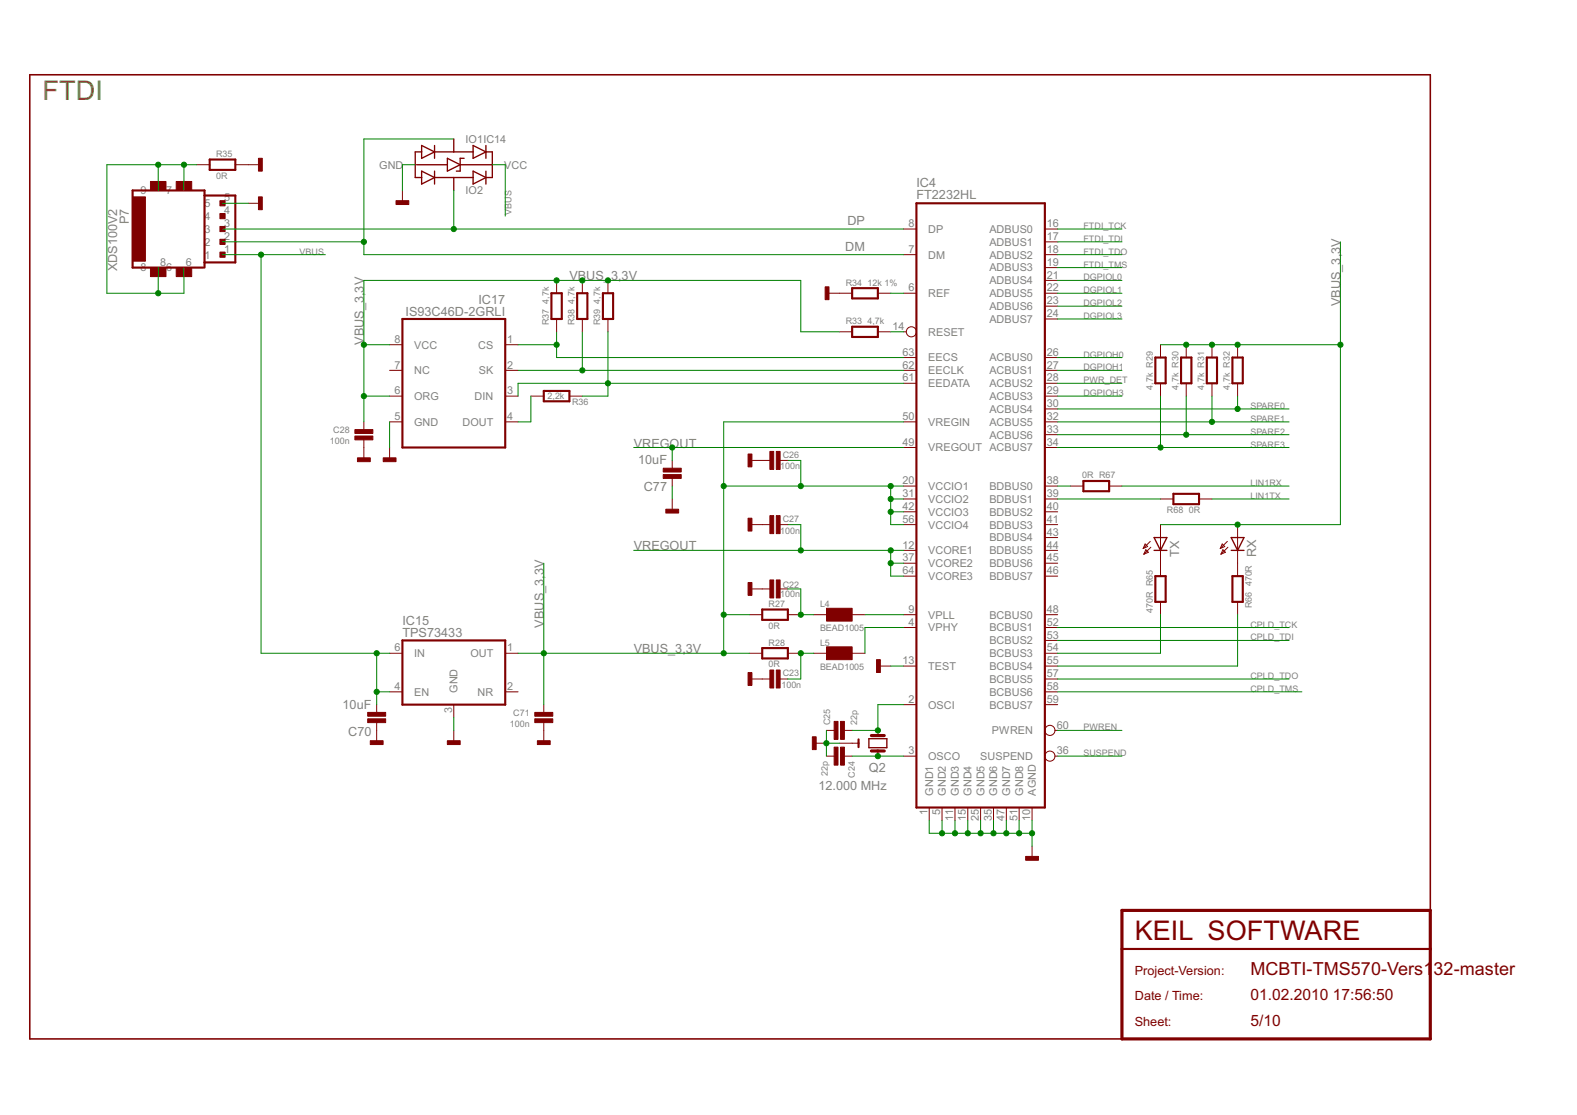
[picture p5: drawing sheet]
<svg xmlns="http://www.w3.org/2000/svg" width="297mm" height="210mm" viewBox="0 0 297 210" stroke-linecap="round" stroke-linejoin="round" font-family="sans-serif">
<g fill="#800000" stroke="#800000" stroke-width=".3">
<path d="M5.6 14.1v181.5z"/>
<path d="M5.6 14.1h263.8z"/>
<path d="M269.4 14.1v157.3z"/>
<path d="M5.6 195.6h205.7z"/>
</g>
<g fill="#800000" stroke="#800000" stroke-width=".59">
<path d="M211.3 178.6v17z"/>
<path d="M211.3 171.4v7.2z"/>
<path d="M211.3 171.4h58.1z"/>
<path d="M269.4 171.4v7.2z"/>
<path d="M269.4 178.6v17z"/>
<path d="M211.3 195.6h58.1z"/>
<path d="M165.4 141.4h1.2z"/>
<path d="M164.1 141.4h1.3z"/>
<path d="M165.4 138.5h1.2z"/>
<path d="M164.1 138.5h1.3z"/>
</g>
<g fill="#800000" stroke="#800000" stroke-width=".4">
<path d="M211.3 178.6h58.1z"/>
<path d="M172.6 152h24.2z"/>
<path d="M196.8 38.3v113.7z"/>
<path d="M172.6 38.3h24.2z"/>
<path d="M172.6 38.3v113.7z"/>
<path d="M143.6 114.7h4.8z"/>
<path d="M148.4 114.7v2z"/>
<path d="M143.6 116.7h4.8z"/>
<path d="M143.6 114.7v2z"/>
<path d="M143.6 122h4.8z"/>
<path d="M148.4 122v2z"/>
<path d="M143.6 124h4.8z"/>
<path d="M143.6 122v2z"/>
<path d="M161.7 139.9v.8z"/>
<path d="M161.7 139.2v.7z"/>
<path d="M217.6 67.3v4.9z"/>
<path d="M217.6 72.2h2z"/>
<path d="M219.6 67.3v4.9z"/>
<path d="M217.6 67.3h2z"/>
<path d="M222.5 67.3v4.9z"/>
<path d="M222.5 72.2h1.9z"/>
<path d="M224.4 67.3v4.9z"/>
<path d="M222.5 67.3h1.9z"/>
<path d="M227.3 67.3v4.9z"/>
<path d="M227.3 72.2h1.9z"/>
<path d="M229.2 67.3v4.9z"/>
<path d="M227.3 67.3h1.9z"/>
<path d="M232.1 67.3v4.9z"/>
<path d="M232.1 72.2h2z"/>
<path d="M234.1 67.3v4.9z"/>
<path d="M232.1 67.3h2z"/>
<path d="M160.5 61.5h4.9z"/>
<path d="M165.4 61.5v1.9z"/>
<path d="M160.5 63.4h4.9z"/>
<path d="M160.5 61.5v1.9z"/>
<path d="M160.5 54.3h4.9z"/>
<path d="M165.4 54.3v1.9z"/>
<path d="M160.5 56.2h4.9z"/>
<path d="M160.5 54.3v1.9z"/>
<path d="M38.5 36.8h5.8z"/>
<path d="M44.3 36.8v12.6z"/>
<path d="M38.5 49.4h5.8z"/>
<path d="M25 50.4h13.3z"/>
<path d="M25 35.9h13.5z"/>
<path d="M38.5 35.9v.9z"/>
<path d="M38.5 36.8v12.6z"/>
<path d="M38.5 49.4v1z"/>
<path d="M25 35.9v14.5z"/>
<path d="M39.5 30h4.8z"/>
<path d="M44.3 30v2z"/>
<path d="M39.5 32h4.8z"/>
<path d="M39.5 30v2z"/>
<path d="M75.8 60h19.4z"/>
<path d="M75.8 60v24.2z"/>
<path d="M75.8 84.2h19.4z"/>
<path d="M95.2 60v24.2z"/>
<path d="M102.4 73.6h4.9z"/>
<path d="M107.3 73.6v1.9z"/>
<path d="M102.4 75.5h4.9z"/>
<path d="M102.4 73.6v1.9z"/>
<path d="M103.9 55.2v4.8z"/>
<path d="M103.9 55.2h1.9z"/>
<path d="M105.8 55.2v4.8z"/>
<path d="M103.9 60h1.9z"/>
<path d="M108.7 55.2v4.8z"/>
<path d="M108.7 55.2h1.9z"/>
<path d="M110.6 55.2v4.8z"/>
<path d="M108.7 60h1.9z"/>
<path d="M113.6 55.2v4.8z"/>
<path d="M113.6 55.2h1.9z"/>
<path d="M115.5 55.2v4.8z"/>
<path d="M113.6 60h1.9z"/>
<path d="M217.6 108.5v4.8z"/>
<path d="M217.6 113.3h2z"/>
<path d="M219.6 108.5v4.8z"/>
<path d="M217.6 108.5h2z"/>
<path d="M234.1 108.5v4.8z"/>
<path d="M232.1 108.5h2z"/>
<path d="M232.1 108.5v4.8z"/>
<path d="M232.1 113.3h2z"/>
<path d="M204.1 90.6h4.8z"/>
<path d="M204.1 90.6v1.9z"/>
<path d="M204.1 92.5h4.8z"/>
<path d="M208.9 90.6v1.9z"/>
<path d="M221 94.9h4.8z"/>
<path d="M225.8 93v1.9z"/>
<path d="M221 93h4.8z"/>
<path d="M221 93v1.9z"/>
<path d="M75.8 132.7h19.4z"/>
<path d="M95.2 120.6v12.1z"/>
<path d="M75.8 120.6h19.4z"/>
<path d="M75.8 120.6v12.1z"/>
</g>
<g fill="#800000" stroke="#800000" stroke-width=".19">
<path d="M196.8 43.1h2.4z"/>
<path d="M170.2 91.5h2.4z"/>
<path d="M175 152v2.4z"/>
<path d="M170.2 43.1h2.4z"/>
<path d="M196.8 45.5h2.4z"/>
<path d="M196.8 47.9h2.4z"/>
<path d="M196.8 50.4h2.4z"/>
<path d="M196.8 52.8h2.4z"/>
<path d="M196.8 55.2h2.4z"/>
<path d="M196.8 57.6h2.4z"/>
<path d="M196.8 60h2.4z"/>
<path d="M196.8 67.3h2.4z"/>
<path d="M196.8 69.7h2.4z"/>
<path d="M196.8 72.2h2.4z"/>
<path d="M196.8 74.6h2.4z"/>
<path d="M196.8 77h2.4z"/>
<path d="M196.8 79.4h2.4z"/>
<path d="M196.8 81.8h2.4z"/>
<path d="M196.8 84.2h2.4z"/>
<path d="M196.8 91.5h2.4z"/>
<path d="M196.8 93.9h2.4z"/>
<path d="M196.8 96.4h2.4z"/>
<path d="M196.8 98.8h2.4z"/>
<path d="M196.8 101.2h2.4z"/>
<path d="M196.8 103.6h2.4z"/>
<path d="M196.8 106h2.4z"/>
<path d="M196.8 108.5h2.4z"/>
<path d="M196.8 115.7h2.4z"/>
<path d="M196.8 118.1h2.4z"/>
<path d="M196.8 120.6h2.4z"/>
<path d="M196.8 123h2.4z"/>
<path d="M196.8 125.4h2.4z"/>
<path d="M196.8 127.8h2.4z"/>
<path d="M196.8 130.2h2.4z"/>
<path d="M196.8 132.7h2.4z"/>
<path d="M198.7 137.5h.5z"/>
<path d="M198.7 142.3h.5z"/>
<path d="M170.2 47.9h2.4z"/>
<path d="M170.2 55.2h2.4z"/>
<path d="M170.2 62.5h.5z"/>
<path d="M170.2 67.3h2.4z"/>
<path d="M170.2 69.7h2.4z"/>
<path d="M170.2 72.2h2.4z"/>
<path d="M170.2 132.7h2.4z"/>
<path d="M170.2 142.3h2.4z"/>
<path d="M170.2 125.4h2.4z"/>
<path d="M170.2 79.4h2.4z"/>
<path d="M170.2 84.2h2.4z"/>
<path d="M170.2 93.9h2.4z"/>
<path d="M170.2 96.4h2.4z"/>
<path d="M170.2 98.8h2.4z"/>
<path d="M170.2 103.6h2.4z"/>
<path d="M170.2 106h2.4z"/>
<path d="M170.2 108.5h2.4z"/>
<path d="M170.2 115.7h2.4z"/>
<path d="M170.2 118.1h2.4z"/>
<path d="M177.4 152v2.4z"/>
<path d="M179.9 152v2.4z"/>
<path d="M182.3 152v2.4z"/>
<path d="M184.7 152v2.4z"/>
<path d="M187.1 152v2.4z"/>
<path d="M189.5 152v2.4z"/>
<path d="M192 152v2.4z"/>
<path d="M194.4 152v2.4z"/>
<path d="M194.4 159.3v2.4z"/>
<path d="M141.1 115.7h2.5z"/>
<path d="M148.4 115.7h2.4z"/>
<path d="M141.1 123h2.5z"/>
<path d="M148.4 123h2.4z"/>
<path d="M147 110.9h1.4z"/>
<path d="M143.6 110.9h1.4z"/>
<path d="M165.4 125.4h2.4z"/>
<path d="M143.6 127.8h1.4z"/>
<path d="M147 127.8h1.4z"/>
<path d="M141.1 110.9h2.5z"/>
<path d="M141.1 127.8h2.5z"/>
<path d="M165.4 141.4v.9z"/>
<path d="M165.4 137.5v1z"/>
<path d="M158.1 139.9h2.4z"/>
<path d="M160.5 139.9h1.2z"/>
<path d="M159 142.3h1.5z"/>
<path d="M155.7 142.3h1.4z"/>
<path d="M155.7 137.5h1.4z"/>
<path d="M159 137.5h1.5z"/>
<path d="M153.2 139.9h2.5z"/>
<path d="M218.6 64.9v2.4z"/>
<path d="M218.6 72.2v2.4z"/>
<path d="M223.4 64.9v2.4z"/>
<path d="M223.4 72.2v2.4z"/>
<path d="M228.3 64.9v2.4z"/>
<path d="M228.3 72.2v2.4z"/>
<path d="M233.1 64.9v2.4z"/>
<path d="M233.1 72.2v2.4z"/>
<path d="M158.1 62.5h2.4z"/>
<path d="M165.4 62.5h2.4z"/>
<path d="M158.1 55.2h2.4z"/>
<path d="M165.4 55.2h2.4z"/>
<path d="M155.7 55.2h2.4z"/>
<path d="M75.8 35.9v2.4z"/>
<path d="M46.8 38.3h2.4z"/>
<path d="M37.1 31h2.4z"/>
<path d="M44.3 31h2.5z"/>
<path d="M46.8 31h2.4z"/>
<path d="M95.2 64.9h2.4z"/>
<path d="M73.4 64.9h2.4z"/>
<path d="M95.2 69.7h2.4z"/>
<path d="M73.4 79.4h2.4z"/>
<path d="M95.2 74.6h2.4z"/>
<path d="M95.2 79.4h2.4z"/>
<path d="M73.4 69.7h2.4z"/>
<path d="M73.4 74.6h2.4z"/>
<path d="M147 86.7h1.4z"/>
<path d="M143.6 86.7h1.4z"/>
<path d="M141.1 86.7h2.5z"/>
<path d="M147 98.8h1.4z"/>
<path d="M143.6 98.8h1.4z"/>
<path d="M141.1 98.8h2.5z"/>
<path d="M100 74.6h2.4z"/>
<path d="M107.3 74.6h2.4z"/>
<path d="M104.8 60v2.5z"/>
<path d="M104.8 52.8v2.4z"/>
<path d="M109.7 60v2.5z"/>
<path d="M109.7 52.8v2.4z"/>
<path d="M114.5 60v2.5z"/>
<path d="M114.5 52.8v2.4z"/>
<path d="M68.5 79.4v1.5z"/>
<path d="M68.5 82.8v1.4z"/>
<path d="M68.5 84.2v2.5z"/>
<path d="M73.4 84.2v2.5z"/>
<path d="M233.1 103.6v2.4z"/>
<path d="M233.1 98.8v2.4z"/>
<path d="M233.1 101.2v2.4z"/>
<path d="M231.2 101.9l-1.4 1.4z"/>
<path d="M229.8 103.3l.9-.4z"/>
<path d="M230.2 102.4l.5 .5z"/>
<path d="M230.2 102.4l-.4 .9z"/>
<path d="M230 104.3l.8-.3z"/>
<path d="M230.3 103.5l.5 .5z"/>
<path d="M230.3 103.5l-.3 .8z"/>
<path d="M230 104.3l1.3-1.3z"/>
<path d="M218.6 103.6v2.4z"/>
<path d="M218.6 98.8v2.4z"/>
<path d="M218.6 101.2v2.4z"/>
<path d="M216.7 101.9l-1.4 1.4z"/>
<path d="M215.3 103.3l.9-.4z"/>
<path d="M215.7 102.4l.5 .5z"/>
<path d="M215.7 102.4l-.4 .9z"/>
<path d="M215.5 104.3l.8-.3z"/>
<path d="M215.8 103.5l.5 .5z"/>
<path d="M215.8 103.5l-.3 .8z"/>
<path d="M216.8 103l-1.3 1.3z"/>
<path d="M218.6 106v2.5z"/>
<path d="M218.6 113.3v2.4z"/>
<path d="M233.1 113.3v2.4z"/>
<path d="M233.1 106v2.5z"/>
<path d="M208.9 91.5h2.4z"/>
<path d="M201.7 91.5h2.4z"/>
<path d="M218.6 93.9h2.4z"/>
<path d="M225.8 93.9h2.5z"/>
<path d="M73.4 123h2.4z"/>
<path d="M85.5 132.7v2.4z"/>
<path d="M95.2 123h2.4z"/>
<path d="M73.4 130.2h2.4z"/>
<path d="M95.2 130.2h2.4z"/>
<path d="M85.5 137.5v2.4z"/>
<path d="M71 136v1.5z"/>
<path d="M71 132.7v1.4z"/>
<path d="M71 137.5v2.4z"/>
<path d="M102.4 132.7v1.4z"/>
<path d="M102.4 136v1.5z"/>
<path d="M102.4 137.5v2.4z"/>
<path d="M126.6 90.1v1.4z"/>
<path d="M126.6 86.7v1.4z"/>
<path d="M126.6 93.9v2.5z"/>
<path d="M153.2 115.7h2.5z"/>
<path d="M160.5 115.7h2.4z"/>
<path d="M153.2 123h2.5z"/>
<path d="M160.5 123h2.4z"/>
</g>
<g fill="none" stroke="#800000" stroke-width=".19">
<circle cx="171.7" cy="62.5" r=".95"/>
<circle cx="197.8" cy="137.5" r=".95"/>
<circle cx="197.8" cy="142.3" r=".95"/>
</g>
<g fill="#800000" stroke="#800000" stroke-width=".19">
<path d="M193.2 161.2h2.4v.7h-2.4z"/>
<path d="M146.2 109.2h.7v3.4h-.7z"/>
<path d="M145 109.2h.7v3.4h-.7z"/>
<path d="M165.1 124.2h.7v2.4h-.7z"/>
<path d="M145 126.1h.7v3.4h-.7z"/>
<path d="M146.2 126.1h.7v3.4h-.7z"/>
<path d="M140.9 109.7h.7v2.4h-.7z"/>
<path d="M140.9 126.6h.7v2.4h-.7z"/>
<path d="M158.3 140.7h.7v3.3h-.7z"/>
<path d="M157.1 140.7h.7v3.3h-.7z"/>
<path d="M157.1 135.8h.7v3.4h-.7z"/>
<path d="M158.3 135.8h.7v3.4h-.7z"/>
<path d="M153 138.7h.7v2.4h-.7z"/>
<path d="M155.4 54h.7v2.4h-.7z"/>
<path d="M74.6 37.8h2.4v.7h-2.4z"/>
<path d="M41.4 45h1v1h-1z"/>
<path d="M41.4 42.6h1v1h-1z"/>
<path d="M41.4 47.5h1v.9h-1z"/>
<path d="M41.4 40.2h1v1h-1z"/>
<path d="M41.4 37.8h1v1h-1z"/>
<path d="M25 37.1h2.4v12.1h-2.4z"/>
<path d="M28.3 50.4h3v1.7h-3z"/>
<path d="M33.2 50.4h2.9v1.7h-2.9z"/>
<path d="M28.3 34.2h3v1.7h-3z"/>
<path d="M33.2 34.2h2.9v1.7h-2.9z"/>
<path d="M48.7 37.1h.7v2.4h-.7z"/>
<path d="M48.7 29.8h.7v2.4h-.7z"/>
<path d="M146.2 85h.7v3.4h-.7z"/>
<path d="M145 85h.7v3.4h-.7z"/>
<path d="M140.9 85.5h.7v2.4h-.7z"/>
<path d="M146.2 97.1h.7v3.4h-.7z"/>
<path d="M145 97.1h.7v3.4h-.7z"/>
<path d="M140.9 97.6h.7v2.4h-.7z"/>
<path d="M66.8 80.9h3.4v.7h-3.4z"/>
<path d="M66.8 82.1h3.4v.7h-3.4z"/>
<path d="M67.3 86.2h2.4v.7h-2.4z"/>
<path d="M72.2 86.2h2.4v.7h-2.4z"/>
<path d="M84.3 139.4h2.4v.8h-2.4z"/>
<path d="M69.3 135.3h3.3v.7h-3.3z"/>
<path d="M69.3 134.1h3.3v.7h-3.3z"/>
<path d="M69.7 139.4h2.5v.8h-2.5z"/>
<path d="M100.7 134.1h3.4v.7h-3.4z"/>
<path d="M100.7 135.3h3.4v.7h-3.4z"/>
<path d="M101.2 139.4h2.4v.8h-2.4z"/>
<path d="M124.9 89.3h3.4v.8h-3.4z"/>
<path d="M124.9 88.1h3.4v.8h-3.4z"/>
<path d="M125.4 95.9h2.4v.7h-2.4z"/>
<path d="M155.7 114.5h4.8v2.4h-4.8z"/>
<path d="M155.7 121.8h4.8v2.4h-4.8z"/>
</g>
<g fill="#800000" stroke="#800000" stroke-width=".25">
<path d="M163.7 139.1h3.3z"/>
<path d="M163.7 139.1v1.7z"/>
<path d="M163.7 140.8h3.3z"/>
<path d="M167 139.1v1.7z"/>
<path d="M234.3 101.2l-1.2 2.4z"/>
<path d="M231.9 101.2l1.2 2.4z"/>
<path d="M233.1 103.6h1.2z"/>
<path d="M231.9 103.6h1.2z"/>
<path d="M233.1 101.2h1.2z"/>
<path d="M231.9 101.2h1.2z"/>
<path d="M219.8 101.2l-1.2 2.4z"/>
<path d="M217.4 101.2l1.2 2.4z"/>
<path d="M218.6 103.6h1.2z"/>
<path d="M217.4 103.6h1.2z"/>
<path d="M218.6 101.2h1.2z"/>
<path d="M217.4 101.2h1.2z"/>
<path d="M79.4 29.8l2.5-1.2z"/>
<path d="M79.4 27.4l2.5 1.2z"/>
<path d="M81.9 27.4v1.2z"/>
<path d="M79.4 27.4v1.2z"/>
<path d="M79.4 28.6v1.2z"/>
<path d="M81.9 28.6v1.2z"/>
<path d="M89.1 29.8l2.4-1.2z"/>
<path d="M89.1 27.4l2.4 1.2z"/>
<path d="M91.5 27.4v1.2z"/>
<path d="M89.1 27.4v1.2z"/>
<path d="M89.1 28.6v1.2z"/>
<path d="M91.5 28.6v1.2z"/>
<path d="M78.2 28.6h1.2z"/>
<path d="M81.9 28.6h3.6z"/>
<path d="M85.5 28.6h3.6z"/>
<path d="M91.5 28.6h1.2z"/>
<path d="M79.4 34.6l2.5-1.2z"/>
<path d="M79.4 32.2l2.5 1.2z"/>
<path d="M81.9 32.2v1.2z"/>
<path d="M79.4 32.2v1.2z"/>
<path d="M79.4 33.4v1.2z"/>
<path d="M81.9 33.4v1.2z"/>
<path d="M89.1 34.6l2.4-1.2z"/>
<path d="M89.1 32.2l2.4 1.2z"/>
<path d="M91.5 32.2v1.2z"/>
<path d="M89.1 32.2v1.2z"/>
<path d="M89.1 33.4v1.2z"/>
<path d="M91.5 33.4v1.2z"/>
<path d="M78.2 33.4h1.2z"/>
<path d="M81.9 33.4h3.6z"/>
<path d="M85.5 33.4h3.6z"/>
<path d="M91.5 33.4h1.2z"/>
<path d="M84.3 32.2l2.4-1.2z"/>
<path d="M84.3 29.8l2.4 1.2z"/>
<path d="M86.7 29.8v1.2z"/>
<path d="M84.3 29.8v1.2z"/>
<path d="M84.3 31v1.2z"/>
<path d="M86.7 31v1.2z"/>
<path d="M78.5 31h5.8z"/>
<path d="M86.7 31h6z"/>
<path d="M86.7 29.8h.7z"/>
<path d="M92.7 31v2.4z"/>
<path d="M92.7 28.6v2.4z"/>
<path d="M78.2 28.6v4.8z"/>
<path d="M86 32.2h.7z"/>
<path d="M85.5 26.2v2.4z"/>
<path d="M85.5 33.4v2.5z"/>
</g>
<g fill="#008000" stroke="#008000" stroke-width=".19">
<path d="M175 154.4v2.5z"/>
<path d="M175 156.9h2.4z"/>
<path d="M177.4 156.9h2.5z"/>
<path d="M179.9 156.9h2.4z"/>
<path d="M182.3 156.9h2.4z"/>
<path d="M184.7 156.9h2.4z"/>
<path d="M187.1 156.9h2.4z"/>
<path d="M189.5 156.9h2.5z"/>
<path d="M192 156.9h2.4z"/>
<path d="M194.4 156.9v2.4z"/>
<path d="M194.4 154.4v2.5z"/>
<path d="M192 154.4v2.5z"/>
<path d="M189.5 154.4v2.5z"/>
<path d="M187.1 154.4v2.5z"/>
<path d="M184.7 154.4v2.5z"/>
<path d="M182.3 154.4v2.5z"/>
<path d="M179.9 154.4v2.5z"/>
<path d="M177.4 154.4v2.5z"/>
<path d="M167.8 125.4h2.4z"/>
<path d="M155.7 139.9h2.4z"/>
<path d="M155.7 139.9v2.4z"/>
<path d="M155.7 137.5v2.4z"/>
<path d="M75.8 31h2.4z"/>
<path d="M75.8 31v4.9z"/>
<path d="M41.9 38.3h4.9z"/>
<path d="M73.4 79.4v4.8z"/>
<path d="M85.5 135.1v2.4z"/>
<path d="M126.6 91.5v2.4z"/>
<path d="M150.8 110.9v4.8z"/>
<path d="M148.4 110.9h2.4z"/>
<path d="M150.8 115.7h2.4z"/>
<path d="M150.8 123v4.8z"/>
<path d="M148.4 127.8h2.4z"/>
<path d="M150.8 123h2.4z"/>
<path d="M160.5 137.5h4.9z"/>
<path d="M165.4 132.7v4.8z"/>
<path d="M165.4 132.7h4.8z"/>
<path d="M160.5 142.3h4.9z"/>
<path d="M165.4 142.3h4.8z"/>
<path d="M199.2 52.8h12.1z"/>
<path d="M199.2 55.2h12.1z"/>
<path d="M199.2 57.6h12.1z"/>
<path d="M199.2 60h12.1z"/>
<path d="M199.2 67.3h12.1z"/>
<path d="M199.2 69.7h12.1z"/>
<path d="M199.2 74.6h12.1z"/>
<path d="M199.2 77h33.9z"/>
<path d="M233.1 77h9.7z"/>
<path d="M233.1 74.6v2.4z"/>
<path d="M199.2 79.4h29.1z"/>
<path d="M228.3 79.4h14.5z"/>
<path d="M228.3 74.6v4.8z"/>
<path d="M199.2 81.8h24.2z"/>
<path d="M223.4 81.8h19.4z"/>
<path d="M223.4 74.6v7.2z"/>
<path d="M199.2 84.2h19.4z"/>
<path d="M218.6 84.2h24.2z"/>
<path d="M218.6 74.6v9.6z"/>
<path d="M199.2 130.2h46z"/>
<path d="M199.2 127.8h43.6z"/>
<path d="M199.2 120.6h43.6z"/>
<path d="M199.2 118.1h43.6z"/>
<path d="M199.2 137.5h12.1z"/>
<path d="M199.2 142.3h12.1z"/>
<path d="M167.8 62.5h2.4z"/>
<path d="M167.8 55.2h2.4z"/>
<path d="M92.7 31h2.5z"/>
<path d="M95.2 31v9.7z"/>
<path d="M41.9 47.9h7.3z"/>
<path d="M49.2 47.9v75.1z"/>
<path d="M49.2 123h21.8z"/>
<path d="M71 123v7.2z"/>
<path d="M71 130.2h2.4z"/>
<path d="M71 123h2.4z"/>
<path d="M49.2 47.9h12.1z"/>
<path d="M71 130.2v2.5z"/>
<path d="M29.8 50.4v4.8z"/>
<path d="M29.8 55.2h4.8z"/>
<path d="M34.6 50.4v4.8z"/>
<path d="M20.1 55.2h9.7z"/>
<path d="M20.1 31v24.2z"/>
<path d="M29.8 31v4.9z"/>
<path d="M29.8 31h4.8z"/>
<path d="M34.6 31v4.9z"/>
<path d="M34.6 31h2.5z"/>
<path d="M20.1 31h9.7z"/>
<path d="M109.7 69.7h60.5z"/>
<path d="M97.6 69.7h12.1z"/>
<path d="M109.7 62.5v7.2z"/>
<path d="M104.8 67.3h65.4z"/>
<path d="M104.8 64.9v2.4z"/>
<path d="M97.6 64.9h7.2z"/>
<path d="M104.8 62.5v2.4z"/>
<path d="M100 74.6v4.8z"/>
<path d="M97.6 79.4h2.4z"/>
<path d="M211.3 91.5h31.5z"/>
<path d="M228.3 93.9h14.5z"/>
<path d="M218.6 115.7v7.3z"/>
<path d="M199.2 123h19.4z"/>
<path d="M199.2 91.5h2.5z"/>
<path d="M199.2 93.9h19.4z"/>
<path d="M97.6 123h4.8z"/>
<path d="M102.4 123v9.7z"/>
<path d="M102.4 106v17z"/>
<path d="M68.5 52.8v12.1z"/>
<path d="M68.5 64.9h4.9z"/>
<path d="M68.5 74.6v4.8z"/>
<path d="M68.5 64.9v9.7z"/>
<path d="M68.5 74.6h4.9z"/>
<path d="M109.7 52.8h4.8z"/>
<path d="M104.8 52.8h4.9z"/>
<path d="M68.5 52.8h36.3z"/>
<path d="M150.8 62.5h7.3z"/>
<path d="M150.8 52.8v9.7z"/>
<path d="M114.5 52.8h36.3z"/>
<path d="M136.3 123h4.8z"/>
<path d="M102.4 123h33.9z"/>
<path d="M136.3 115.7h4.8z"/>
<path d="M136.3 115.7v7.3z"/>
<path d="M136.3 91.5v24.2z"/>
<path d="M150.8 91.5h17z"/>
<path d="M167.8 91.5h2.4z"/>
<path d="M167.8 91.5v2.4z"/>
<path d="M167.8 93.9v2.5z"/>
<path d="M167.8 96.4v2.4z"/>
<path d="M167.8 98.8h2.4z"/>
<path d="M167.8 96.4h2.4z"/>
<path d="M167.8 93.9h2.4z"/>
<path d="M148.4 86.7h2.4z"/>
<path d="M150.8 86.7v4.8z"/>
<path d="M136.3 91.5h14.5z"/>
<path d="M233.1 64.9h19.4z"/>
<path d="M228.3 64.9h4.8z"/>
<path d="M223.4 64.9h4.9z"/>
<path d="M218.6 64.9h4.8z"/>
<path d="M252.5 45.5v19.4z"/>
<path d="M233.1 98.8h19.4z"/>
<path d="M218.6 98.8h14.5z"/>
<path d="M252.5 64.9v33.9z"/>
<path d="M136.3 79.4h33.9z"/>
<path d="M136.3 79.4v12.1z"/>
<path d="M126.6 84.2h43.6z"/>
<path d="M119.4 84.2h7.2z"/>
<path d="M126.6 84.2v2.5z"/>
<path d="M150.8 103.6h17z"/>
<path d="M167.8 103.6h2.4z"/>
<path d="M167.8 103.6v2.4z"/>
<path d="M167.8 106h2.4z"/>
<path d="M167.8 106v2.5z"/>
<path d="M167.8 108.5h2.4z"/>
<path d="M148.4 98.8h2.4z"/>
<path d="M150.8 98.8v4.8z"/>
<path d="M119.4 103.6h31.4z"/>
<path d="M114.5 62.5v9.7z"/>
<path d="M114.5 72.2v2.4z"/>
<path d="M109.7 74.6h4.8z"/>
<path d="M114.5 72.2h55.7z"/>
<path d="M97.6 72.2v2.4z"/>
<path d="M97.6 72.2h16.9z"/>
<path d="M162.9 115.7h7.3z"/>
<path d="M162.9 118.1v4.9z"/>
<path d="M162.9 118.1h7.3z"/>
<path d="M199.2 72.2h12.1z"/>
<path d="M85.5 43.1h84.7z"/>
<path d="M85.5 35.9v7.2z"/>
<path d="M41.9 43.1h43.6z"/>
<path d="M68.5 47.9h101.7z"/>
<path d="M68.5 45.5v2.4z"/>
<path d="M68.5 26.2v19.3z"/>
<path d="M68.5 26.2h17z"/>
<path d="M41.9 45.5h26.6z"/>
<path d="M199.2 125.4h33.9z"/>
<path d="M233.1 115.7v9.7z"/>
<path d="M199.2 43.1h12.1z"/>
<path d="M199.2 45.5h12.1z"/>
<path d="M199.2 47.9h12.1z"/>
<path d="M199.2 50.4h12.1z"/>
<circle cx="194.4" cy="156.9" r=".49"/>
<circle cx="192" cy="156.9" r=".49"/>
<circle cx="189.5" cy="156.9" r=".49"/>
<circle cx="187.1" cy="156.9" r=".49"/>
<circle cx="184.7" cy="156.9" r=".49"/>
<circle cx="182.3" cy="156.9" r=".49"/>
<circle cx="179.9" cy="156.9" r=".49"/>
<circle cx="177.4" cy="156.9" r=".49"/>
<circle cx="155.7" cy="139.9" r=".49"/>
<circle cx="150.8" cy="115.7" r=".49"/>
<circle cx="150.8" cy="123" r=".49"/>
<circle cx="165.4" cy="137.5" r=".49"/>
<circle cx="165.4" cy="142.3" r=".49"/>
<circle cx="233.1" cy="77" r=".49"/>
<circle cx="228.3" cy="79.4" r=".49"/>
<circle cx="223.4" cy="81.8" r=".49"/>
<circle cx="218.6" cy="84.2" r=".49"/>
<circle cx="49.2" cy="47.9" r=".49"/>
<circle cx="71" cy="123" r=".49"/>
<circle cx="71" cy="130.2" r=".49"/>
<circle cx="29.8" cy="55.2" r=".49"/>
<circle cx="34.6" cy="31" r=".49"/>
<circle cx="29.8" cy="31" r=".49"/>
<circle cx="109.7" cy="69.7" r=".49"/>
<circle cx="104.8" cy="64.9" r=".49"/>
<circle cx="102.4" cy="123" r=".49"/>
<circle cx="68.5" cy="64.9" r=".49"/>
<circle cx="68.5" cy="74.6" r=".49"/>
<circle cx="109.7" cy="52.8" r=".49"/>
<circle cx="104.8" cy="52.8" r=".49"/>
<circle cx="114.5" cy="52.8" r=".49"/>
<circle cx="136.3" cy="123" r=".49"/>
<circle cx="136.3" cy="115.7" r=".49"/>
<circle cx="167.8" cy="91.5" r=".49"/>
<circle cx="167.8" cy="96.4" r=".49"/>
<circle cx="167.8" cy="93.9" r=".49"/>
<circle cx="150.8" cy="91.5" r=".49"/>
<circle cx="233.1" cy="64.9" r=".49"/>
<circle cx="228.3" cy="64.9" r=".49"/>
<circle cx="223.4" cy="64.9" r=".49"/>
<circle cx="233.1" cy="98.8" r=".49"/>
<circle cx="252.5" cy="64.9" r=".49"/>
<circle cx="136.3" cy="91.5" r=".49"/>
<circle cx="126.6" cy="84.2" r=".49"/>
<circle cx="167.8" cy="103.6" r=".49"/>
<circle cx="167.8" cy="106" r=".49"/>
<circle cx="150.8" cy="103.6" r=".49"/>
<circle cx="114.5" cy="72.2" r=".49"/>
<circle cx="85.5" cy="43.1" r=".49"/>
<circle cx="68.5" cy="45.5" r=".49"/>
</g>
<text font-size="5.7" fill="#808000" x="8" y="18.9">FTDI</text>
<text font-size="5.7" fill="#800000" x="213.7" y="176.9">KEIL SOFTWARE</text>
<g font-size="3.8" fill="#800000">
<text x="235.5" y="183.5">MCBTI-TMS570-Vers1</text>
<text x="270" y="183.5">32-master</text>
</g>
<g font-size="3.3" fill="#800000">
<text x="235.5" y="188.3">01.02.2010</text>
<text x="251" y="188.3">17:56:50</text>
<text x="235.5" y="193.2">5/10</text>
</g>
<g font-size="2.7" fill="#808080">
<text x="172.6" y="35.2">IC4</text>
<text x="172.6" y="37.5">FT2232HL</text>
<text x="24.2" y="42.2" transform="rotate(-90 24.2 42.2)">P7</text>
<text x="159.2" y="47.2">DM</text>
<text x="159.6" y="42.4">DP</text>
<text x="22.1" y="51.1" transform="rotate(-90 22.1 51.1)">XDS100V2</text>
<text x="107.3" y="52.8">VB</text>
<text x="110.4" y="52.8">US_</text>
<text x="115.1" y="52.8">3,3V</text>
<text x="76.4" y="59.6">IS93C46D-2GRLI</text>
<text x="90.1" y="57.3">IC17</text>
<text x="252.5" y="57.6" transform="rotate(-90 252.5 57.6)">VBUS_3,3V</text>
<text x="68.5" y="64.9" transform="rotate(-90 68.5 64.9)">VBUS_3,3V</text>
<text x="119.4" y="84.3">VREGOUT</text>
<text x="120.2" y="87.4">10uF</text>
<text x="121.3" y="92.5">C77</text>
<text x="119.4" y="103.6">VREGOUT</text>
<text x="222.1" y="104.8" transform="rotate(-90 222.1 104.8)">TX</text>
<text x="236.6" y="104.8" transform="rotate(-90 236.6 104.8)">RX</text>
<text x="75.8" y="119.8">TPS73433</text>
<text x="75.8" y="117.7">IC15</text>
<text x="102.4" y="118.1" transform="rotate(-90 102.4 118.1)">VBUS_3,3V</text>
<text x="119.4" y="123">VBUS_3,3V</text>
<text x="64.5" y="133.4">10uF</text>
<text x="65.6" y="138.5">C70</text>
<text x="154.1" y="148.6">12.000 MHz</text>
<text x="163.7" y="145.2">Q2</text>
</g>
<g font-size="2.7" fill="#800000">
<text x="213.7" y="183.5">Project-Version:</text>
<text x="213.7" y="188.3">Date / Time:</text>
<text x="213.7" y="193.2">Sheet:</text>
</g>
<g font-size="2.3" fill="#808080">
<text x="87.7" y="26.9">IO1IC14</text>
<text x="30.2" y="35.5">9</text>
<text x="35" y="35.5">7</text>
<text x="71.4" y="31.7">GND</text>
<text x="95" y="31.7">VCC</text>
<text x="26.4" y="36.6">9</text>
<text x="31.3" y="36.6">7</text>
<text x="38.5" y="41.4">4</text>
<text x="38.5" y="39">5</text>
<text x="42.3" y="40.4">4</text>
<text x="42.3" y="37.9">5</text>
<text x="87.7" y="36.6">IO2</text>
<text x="38.5" y="46.3">2</text>
<text x="38.5" y="43.8">3</text>
<text x="42.3" y="45.2">2</text>
<text x="42.3" y="47.6">1</text>
<text x="42.3" y="42.8">3</text>
<text x="171.1" y="42.8">8</text>
<text x="171.1" y="47.6">7</text>
<text x="174.8" y="43.8">DP</text>
<text x="186.3" y="43.8">ADBUS0</text>
<text x="186.3" y="46.3">ADBUS1</text>
<text x="197.1" y="42.8">16</text>
<text x="197.1" y="45.2">17</text>
<text x="197.1" y="47.6">18</text>
<text x="26.4" y="51.1">8</text>
<text x="30.2" y="50">8</text>
<text x="31.3" y="51.1">6</text>
<text x="35" y="50">6</text>
<text x="38.5" y="48.7">1</text>
<text x="174.8" y="48.7">DM</text>
<text x="186.3" y="48.7">ADBUS2</text>
<text x="186.3" y="51.1">ADBUS3</text>
<text x="186.3" y="53.5">ADBUS4</text>
<text x="197.1" y="50">19</text>
<text x="197.1" y="52.5">21</text>
<text x="171.1" y="54.9">6</text>
<text x="174.8" y="55.9">REF</text>
<text x="186.3" y="55.9">ADBUS5</text>
<text x="186.3" y="58.4">ADBUS6</text>
<text x="197.1" y="54.9">22</text>
<text x="197.1" y="57.3">23</text>
<text x="197.1" y="59.7">24</text>
<text x="74.3" y="64.6">8</text>
<text x="78" y="65.6">VCC</text>
<text x="90.1" y="65.6">CS</text>
<text x="95.5" y="64.6">1</text>
<text x="168.1" y="62.1">14</text>
<text x="174.8" y="63.2">RESET</text>
<text x="186.3" y="60.8">ADBUS7</text>
<text x="74.3" y="69.4">7</text>
<text x="78" y="70.5">NC</text>
<text x="90.2" y="70.5">SK</text>
<text x="95.5" y="69.4">2</text>
<text x="170" y="67">63</text>
<text x="170" y="69.4">62</text>
<text x="170" y="71.8">61</text>
<text x="174.8" y="68">EECS</text>
<text x="174.8" y="70.5">EECLK</text>
<text x="186.3" y="68">ACBUS0</text>
<text x="186.3" y="70.5">ACBUS1</text>
<text x="197.1" y="67">26</text>
<text x="197.1" y="69.4">27</text>
<text x="197.1" y="71.8">28</text>
<text x="74.3" y="74.2">6</text>
<text x="78" y="75.3">ORG</text>
<text x="89.4" y="75.3">DIN</text>
<text x="95.5" y="74.2">3</text>
<text x="174.8" y="72.9">EEDATA</text>
<text x="186.3" y="72.9">ACBUS2</text>
<text x="186.3" y="75.3">ACBUS3</text>
<text x="186.3" y="77.7">ACBUS4</text>
<text x="197.1" y="74.2">29</text>
<text x="197.1" y="76.7">30</text>
<text x="74.3" y="79.1">5</text>
<text x="78" y="80.1">GND</text>
<text x="87.1" y="80.1">DOUT</text>
<text x="95.5" y="79.1">4</text>
<text x="170" y="79.1">50</text>
<text x="170" y="83.9">49</text>
<text x="174.8" y="80.1">VREGIN</text>
<text x="186.3" y="80.1">ACBUS5</text>
<text x="186.3" y="82.6">ACBUS6</text>
<text x="197.1" y="79.1">32</text>
<text x="197.1" y="81.5">33</text>
<text x="197.1" y="83.9">34</text>
<text x="174.8" y="85">VREGOUT ACBUS7</text>
<text x="170" y="91.2">20</text>
<text x="170" y="93.6">31</text>
<text x="174.8" y="92.2">VCCIO1</text>
<text x="174.8" y="94.7">VCCIO2</text>
<text x="186.3" y="92.2">BDBUS0</text>
<text x="186.3" y="94.7">BDBUS1</text>
<text x="197.1" y="91.2">38</text>
<text x="197.1" y="93.6">39</text>
<text x="170" y="96">42</text>
<text x="170" y="98.4">56</text>
<text x="174.8" y="97.1">VCCIO3</text>
<text x="174.8" y="99.5">VCCIO4</text>
<text x="186.3" y="97.1">BDBUS2</text>
<text x="186.3" y="99.5">BDBUS3</text>
<text x="186.3" y="101.9">BDBUS4</text>
<text x="197.1" y="96">40</text>
<text x="197.1" y="98.4">41</text>
<text x="197.1" y="100.9">43</text>
<text x="170" y="103.3">12</text>
<text x="170" y="105.7">37</text>
<text x="174.8" y="104.3">VCORE1</text>
<text x="174.8" y="106.8">VCORE2</text>
<text x="186.3" y="104.3">BDBUS5</text>
<text x="186.3" y="106.8">BDBUS6</text>
<text x="197.1" y="103.3">44</text>
<text x="197.1" y="105.7">45</text>
<text x="170" y="108.1">64</text>
<text x="174.8" y="109.2">VCORE3</text>
<text x="186.3" y="109.2">BDBUS7</text>
<text x="197.1" y="108.1">46</text>
<text x="171.1" y="115.4">9</text>
<text x="171.1" y="117.8">4</text>
<text x="174.8" y="116.4">VPLL</text>
<text x="174.8" y="118.9">VPHY</text>
<text x="186.3" y="116.4">BCBUS0</text>
<text x="186.3" y="118.9">BCBUS1</text>
<text x="197.1" y="115.4">48</text>
<text x="197.1" y="117.8">52</text>
<text x="74.3" y="122.6">6</text>
<text x="78" y="123.7">IN</text>
<text x="88.6" y="123.7">OUT</text>
<text x="95.5" y="122.6">1</text>
<text x="170" y="125.1">13</text>
<text x="186.3" y="121.3">BCBUS2</text>
<text x="186.3" y="123.7">BCBUS3</text>
<text x="197.1" y="120.2">53</text>
<text x="197.1" y="122.6">54</text>
<text x="197.1" y="125.1">55</text>
<text x="74.3" y="129.9">4</text>
<text x="78" y="131">EN</text>
<text x="86.2" y="130.4" transform="rotate(-90 86.2 130.4)">GND</text>
<text x="90" y="131">NR</text>
<text x="95.5" y="129.9">2</text>
<text x="174.8" y="126.1">TEST</text>
<text x="186.3" y="126.1">BCBUS4</text>
<text x="186.3" y="128.6">BCBUS5</text>
<text x="186.3" y="131">BCBUS6</text>
<text x="197.1" y="127.5">57</text>
<text x="197.1" y="129.9">58</text>
<text x="85.1" y="134.1" transform="rotate(-90 85.1 134.1)">3</text>
<text x="171.1" y="132.3">2</text>
<text x="174.8" y="133.4">OSCI</text>
<text x="186.3" y="133.4">BCBUS7</text>
<text x="197.1" y="132.3">59</text>
<text x="199" y="137.2">60</text>
<text x="171.1" y="142">3</text>
<text x="174.8" y="143.1">OSCO</text>
<text x="184.6" y="143.1">SUSPEND</text>
<text x="186.8" y="138.2">PWREN</text>
<text x="199" y="142">36</text>
<text x="175.8" y="149.8" transform="rotate(-90 175.8 149.8)">GND1</text>
<text x="178.2" y="149.8" transform="rotate(-90 178.2 149.8)">GND2</text>
<text x="180.6" y="149.8" transform="rotate(-90 180.6 149.8)">GND3</text>
<text x="183" y="149.8" transform="rotate(-90 183 149.8)">GND4</text>
<text x="185.4" y="149.8" transform="rotate(-90 185.4 149.8)">GND5</text>
<text x="187.9" y="149.8" transform="rotate(-90 187.9 149.8)">GND6</text>
<text x="190.3" y="149.8" transform="rotate(-90 190.3 149.8)">GND7</text>
<text x="192.7" y="149.8" transform="rotate(-90 192.7 149.8)">GND8</text>
<text x="195.1" y="149.8" transform="rotate(-90 195.1 149.8)">AGND</text>
<text x="174.7" y="153.5" transform="rotate(-90 174.7 153.5)">1</text>
<text x="177.1" y="153.5" transform="rotate(-90 177.1 153.5)">5</text>
<text x="179.5" y="154.5" transform="rotate(-90 179.5 154.5)">11</text>
<text x="181.9" y="154.6" transform="rotate(-90 181.9 154.6)">15</text>
<text x="184.4" y="154.6" transform="rotate(-90 184.4 154.6)">25</text>
<text x="186.8" y="154.6" transform="rotate(-90 186.8 154.6)">35</text>
<text x="189.2" y="154.6" transform="rotate(-90 189.2 154.6)">47</text>
<text x="191.6" y="154.6" transform="rotate(-90 191.6 154.6)">51</text>
<text x="194.1" y="154.6" transform="rotate(-90 194.1 154.6)">10</text>
</g>
<g font-size="1.9" fill="#808080">
<text x="40.7" y="29.6">R35</text>
<text x="40.7" y="33.7">0R</text>
<text x="96.4" y="40.4" transform="rotate(-90 96.4 40.4)">VBUS</text>
<text x="56.4" y="48">VBUS</text>
<text x="204.1" y="43.1">FTDI_TCK</text>
<text x="204.1" y="45.5">FTDI_TDI</text>
<text x="204.1" y="48">FTDI_TDO</text>
<text x="159.3" y="53.8">R34</text>
<text x="163.4" y="53.8">12k 1%</text>
<text x="204.1" y="52.8">DGPIOL0</text>
<text x="204.1" y="50.4">FTDI_TMS</text>
<text x="103.4" y="57.1" transform="rotate(-90 103.4 57.1)">4,7k</text>
<text x="108.2" y="57.1" transform="rotate(-90 108.2 57.1)">4,7k</text>
<text x="113.1" y="57.1" transform="rotate(-90 113.1 57.1)">4,7k</text>
<text x="204.1" y="55.2">DGPIOL1</text>
<text x="204.1" y="57.6">DGPIOL2</text>
<text x="103.4" y="61.3" transform="rotate(-90 103.4 61.3)">R37</text>
<text x="108.2" y="61.3" transform="rotate(-90 108.2 61.3)">R38</text>
<text x="113.1" y="61.3" transform="rotate(-90 113.1 61.3)">R39</text>
<text x="159.3" y="61">R33</text>
<text x="163.4" y="61">4,7k</text>
<text x="204.1" y="60.1">DGPIOL3</text>
<text x="204.1" y="67.3">DGPIOH0</text>
<text x="204.1" y="69.7">DGPIOH1</text>
<text x="103.1" y="75.1">2,2k</text>
<text x="107.7" y="76.3">R36</text>
<text x="204.1" y="74.6">DGPIOH3</text>
<text x="204.1" y="72.2">PWR_DET</text>
<text x="217.1" y="73.4" transform="rotate(-90 217.1 73.4)">4,7k R29</text>
<text x="222" y="73.4" transform="rotate(-90 222 73.4)">4,7k R30</text>
<text x="226.8" y="73.4" transform="rotate(-90 226.8 73.4)">4,7k R31</text>
<text x="231.7" y="73.4" transform="rotate(-90 231.7 73.4)">4,7k R32</text>
<text x="235.5" y="77">SPARE0</text>
<text x="62.1" y="83.5">100n</text>
<text x="62.8" y="81.6">C28</text>
<text x="235.5" y="79.4">SPARE1</text>
<text x="235.5" y="81.8">SPARE2</text>
<text x="147" y="88.4">100n</text>
<text x="147.4" y="86.2">C26</text>
<text x="235.5" y="84.3">SPARE3</text>
<text x="203.8" y="90.1">0R R67</text>
<text x="235.5" y="91.5">LIN1RX</text>
<text x="235.5" y="93.9">LIN1TX</text>
<text x="147" y="100.5">100n</text>
<text x="147.4" y="98.3">C27</text>
<text x="219.8" y="96.6">R68</text>
<text x="223.9" y="96.6">0R</text>
<text x="147" y="112.3">100n</text>
<text x="147.4" y="110.6">C22</text>
<text x="235.8" y="110.4" transform="rotate(-90 235.8 110.4)">470R</text>
<text x="144.8" y="118.4">0R</text>
<text x="144.8" y="114.3">R27</text>
<text x="154.5" y="118.9">BEAD1005</text>
<text x="154.5" y="114.3">L4</text>
<text x="217.1" y="115.4" transform="rotate(-90 217.1 115.4)">470R R65</text>
<text x="235.5" y="118.1">CPLD_TCK</text>
<text x="235.8" y="114.5" transform="rotate(-90 235.8 114.5)">R66</text>
<text x="144.8" y="125.6">0R</text>
<text x="144.8" y="121.5">R28</text>
<text x="154.5" y="121.5">L5</text>
<text x="235.5" y="120.6">CPLD_TDI</text>
<text x="147.2" y="129.5">100n</text>
<text x="147.4" y="127.3">C23</text>
<text x="154.5" y="126.1">BEAD1005</text>
<text x="235.5" y="130.2">CPLD_TMS</text>
<text x="235.5" y="127.8">CPLD_TDO</text>
<text x="96" y="136.8">100n</text>
<text x="96.7" y="134.8">C71</text>
<text x="156.4" y="136.5" transform="rotate(-90 156.4 136.5)">C25</text>
<text x="161.5" y="136.5" transform="rotate(-90 161.5 136.5)">22p</text>
<text x="204.1" y="137.5">PWREN</text>
<text x="204.1" y="142.3">SUSPEND</text>
<text x="155.9" y="146.1" transform="rotate(-90 155.9 146.1)">22p</text>
<text x="161" y="146.4" transform="rotate(-90 161 146.4)">C24</text>
</g>
</svg>
